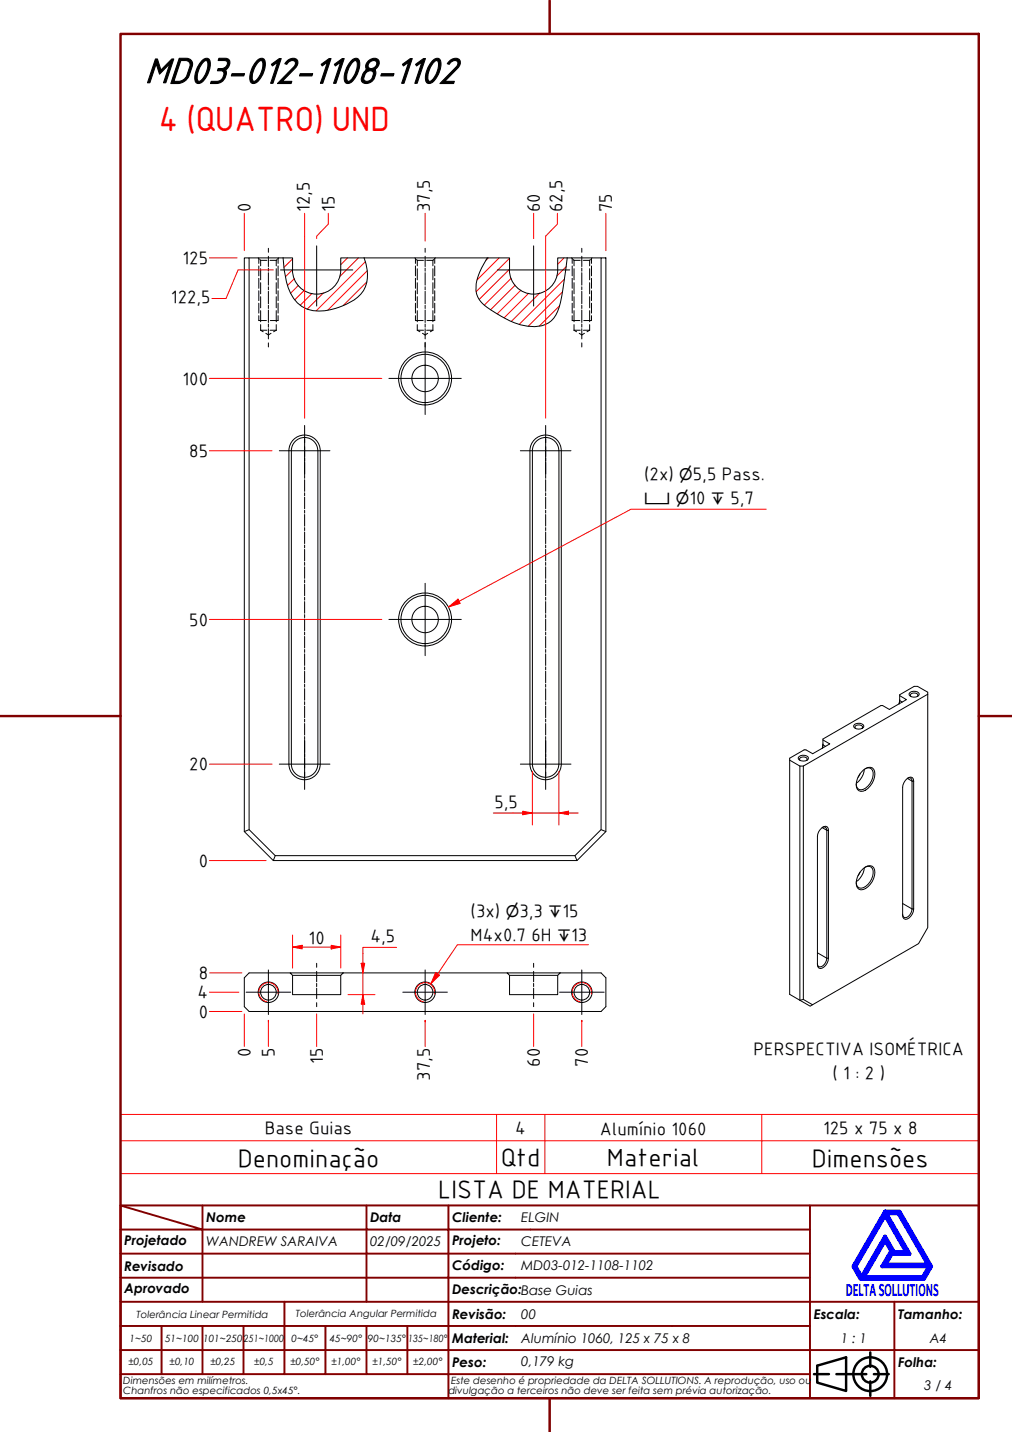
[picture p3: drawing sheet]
<svg xmlns="http://www.w3.org/2000/svg" width="210mm" height="297mm" viewBox="0 0 210 297" stroke-linecap="round" stroke-linejoin="round" font-family="sans-serif">
<!-- layer: Hatch (ABNT) -->
<g fill="none" stroke="#f00" stroke-width=".21">
<path d="M60.7 55.9l-1.5 1.5M60.7 53.7l-1.8 1.8M61.1 57.8l-1.5 1.4M61.9 59.2l-1.6 1.6M72.1 53.5l-1.4 1.4M74.3 53.5l-3.8 3.8M75.8 54.3l-10.2 10.2M76.1 58.5l-4.9 4.9M76.2 56.2l-8.2 8.2M101.3 53.5l-.5 .5M103.5 53.5l-4.5 4.5M105.7 55.8l-6.3 6.3"/>
<path d="M105.7 53.6l-6.9 6.9M106 57.7l-5.5 5.6M106.8 59.1l-5.1 5.1M117 53.5l-1.3 1.3M117.1 57.9l-9.4 9.4M117.4 55.3l-1.9 1.9M63.1 60.2l-1.9 2M64.7 60.9l-2.4 2.4M67.1 60.7l-3.4 3.4M108.1 60.2l-5 4.9M109.6 60.8l-5 5.1M112 60.8l-6 5.9"/>
<path d="M116.1 63.4l-4.3 4.2M116.6 60.6l-7 7.1"/>
</g>
<!-- layer: Hidden (ABNT) -->
<g fill="none" stroke="#000" stroke-width=".21">
<path d="M53.6 53.5l.1 .2M53.7 53.6v1M53.7 55.2v2M53.7 57.7v2.1M53.9 53.8l.2 .2M54.1 54h1.3M54.1 54v1.1M54.1 55.7v2.3M54.1 58.6v2.3M56 54h1.3M57.3 54v1.1M57.3 55.7v2.3"/>
<path d="M57.3 58.6v2.3M57.5 53.8l-.2 .2M57.7 53.6v1M57.7 55.2v2M57.7 57.7v2.1M57.8 53.5l-.2 .2M86.1 53.5l.1 .2M86.2 53.6v1M86.2 55.2v2M86.2 57.7v2.1M86.4 53.8l.2 .2M86.6 54h1.2"/>
<path d="M86.6 54v1.1M86.6 55.7v2.3M86.6 58.6v2.3M88.5 54h1.3M89.8 54v1.1M89.8 55.7v2.3M89.8 58.6v2.3M90 53.8l-.2 .2M90.2 53.6v1M90.2 55.2v2M90.2 57.7v2.1M90.3 53.5l-.2 .2"/>
<path d="M118.6 53.5l.1 .2M118.7 53.6v1M118.7 55.2v2M118.7 57.7v2.1M118.9 53.8l.2 .2M119.1 54h1.3M119.1 54v1.1M119.1 55.7v2.3M119.1 58.6v2.3M121 54h1.3M122.3 54v1.1M122.3 55.7v2.3"/>
<path d="M122.3 58.6v2.3M122.5 53.8l-.2 .2M122.7 53.6v1M122.7 55.2v2M122.7 57.7v2.1M122.8 53.5l-.2 .2M53.7 65.5v1h1.6M53.7 60.3v2.1M53.7 62.9v2M54.1 68.5h1.3M54.1 61.5v2.3M54.1 64.4v2.3"/>
<path d="M54.1 67.3v1.2M54.1 68.5l.5 .3M55.1 69.1l.6 .4 .5-.4M56 68.5h1.3M57.3 61.5v2.3M57.3 64.4v2.3M57.3 67.3v1.2M57.3 68.5l-.6 .3M57.7 65.5v1h-1.6M57.7 60.3v2.1M57.7 62.9v2M86.2 65.5v1h1.6"/>
<path d="M86.2 60.3v2.1M86.2 62.9v2M86.6 68.5h1.2M86.6 61.5v2.3M86.6 64.4v2.3M86.6 67.3v1.2M86.6 68.5l.5 .3M87.6 69.1l.6 .4 .5-.4M88.5 68.5h1.3M89.8 61.5v2.3M89.8 64.4v2.3M89.8 67.3v1.2"/>
<path d="M89.8 68.5l-.5 .3M90.2 65.5v1h-1.6M90.2 60.3v2.1M90.2 62.9v2M118.7 60.3v2.1M118.7 62.9v2M118.7 65.5v1h1.6M119.1 68.5h1.3M119.1 61.5v2.3M119.1 64.4v2.3M119.1 67.3v1.2M119.1 68.5l.5 .3"/>
<path d="M120.1 69.1l.6 .4 .5-.4M121 68.5h1.3M122.3 61.5v2.3M122.3 64.4v2.3M122.3 67.3v1.2M122.3 68.5l-.5 .3M122.7 60.3v2.1M122.7 62.9v2M122.7 65.5v1h-1.6"/>
</g>
<!-- layer: Visible (ABNT) -->
<g fill="none" stroke="#000" stroke-width=".21">
<path d="M50.7 53.5h1v118.6l5.4 5.4h62.2l5.4-5.4v-118.6h1v119l-6 6h-63l-6-6zM51.7 53.5h7M58.7 53.5a16.4 16.4 0 0 0 2.2 8.4 6.3 6.3 0 0 0 6.5 2.6 13.8 13.8 0 0 0 7.4-3.5 7.2 7.2 0 0 0 .7-7.5M58.7 53.5h2a7.1 7.1 0 0 0 1.1 5.7 5 5 0 0 0 5.6 1.5 5 5 0 0 0 3.3-4.7v-2.5h4.8M75.5 53.5h25.6M101.1 53.5l-1.6 3a6.1 6.1 0 0 0-.1 5.7 20 20 0 0 0 7.4 4.8 7.6 7.6 0 0 0 7.6-.5 8.6 8.6 0 0 0 2.1-5l1.1-8M101.1 53.5h4.6a7.1 7.1 0 0 0 1.1 5.7 5 5 0 0 0 5.6 1.5 5 5 0 0 0 3.3-4.7v-2.5h1.9M117.6 53.5h7.1M60.9 91.2a3.2 3.2 0 0 1 3.5-.7 3.2 3.2 0 0 1 2 3v65a3.2 3.2 0 0 1-3.2 3.2 3.2 3.2 0 0 1-3.3-3.2v-65a3.2 3.2 0 0 1 1-2.3zM65.9 93.5a2.74 2.74 0 0 0-2.7-2.8 2.74 2.74 0 0 0-2.8 2.8v65a2.74 2.74 0 0 0 2.8 2.7 2.74 2.74 0 0 0 2.7-2.7M65.9 93.5v65M110.9 91.2a3.2 3.2 0 0 1 3.5-.7 3.2 3.2 0 0 1 2 3v65a3.2 3.2 0 0 1-3.2 3.2 3.2 3.2 0 0 1-3.3-3.2v-65a3.2 3.2 0 0 1 1-2.3z"/>
<path d="M115.9 93.5a2.74 2.74 0 0 0-2.7-2.8 2.74 2.74 0 0 0-2.8 2.8v65a2.74 2.74 0 0 0 2.8 2.7 2.74 2.74 0 0 0 2.7-2.7M115.9 93.5v65M163.8 157.7l2.1 1.2M165.7 156.9a1.34 1.34 0 0 1 2 .3 1.23 1.23 0 0 1-2.1 .2zM165.9 158.9v48.6l2.1 1.2 .5-.3M165.9 158.9h.7M166 157.7l-.2-.1a.86 .86 0 0 1 .8-.6 .86 .86 0 0 1 .8 .6l-.1 .1M170.7 154.3l-.1 .9M170.7 154.5l-.1 .7M170.7 153.5l1.4 .8-3.5 2-1.4-.8h-.4l-3 1.8v49l2.1 1.2 .7-.2M170.7 154.5l.5 .3M177.2 150.3a1.32 1.32 0 0 1 2 .3 1.25 1.25 0 0 1-2.1 .2z"/>
<path d="M177.5 151.1l-.2-.2a.86 .86 0 0 1 .8-.6 .86 .86 0 0 1 .8 .6l-.1 .2M179 159.8a1.5 1.5 0 0 1 2.2-.2 3.6 3.6 0 0 1-2.6 4.6 1.17 1.17 0 0 1-1-1.4 4.3 4.3 0 0 1 1.4-3zM179.3 159.6a4 4 0 0 1-1.7 2.9M179.4 159.5a1.11 1.11 0 0 1 1.3 0 1.11 1.11 0 0 1 .4 1.2 3.5 3.5 0 0 1-2.5 3.1 1.03 1.03 0 0 1-1-1.1M186.6 145.1l-.1 .9M186.6 145.3l-.1 .7M186.6 144.3l1.4 .8-3.5 2.1-1.4-.8h-.4l-12 6.9v1.2M186.6 145.3l.5 .3M188.7 143.7a1.34 1.34 0 0 1 2 .3 1.16 1.16 0 0 1-1.1 .6 1.16 1.16 0 0 1-1-.7zM189 144.5l-.2-.2a.85 .85 0 0 1 .8-.6 .85 .85 0 0 1 .8 .6l-.2 .2M192.4 144v-.4l-2.1-1.2h-.7l-3 1.7v1.2M192.4 144v48.4l-1.9 3.3-22 12.7-1.9-1.1v-48.4"/>
<path d="M192.4 144l-25.8 14.9M51.7 172.1l-1 .4M57.1 177.5l-.4 1M119.3 177.5l.4 1M124.7 172.1l1 .4M170.6 171.6h.6l.3 .6-1-.5M171.8 172.2l-.2-.7a1.68 1.68 0 0 0-2 1.5l-.1 27.1 .3 .7a1.68 1.68 0 0 0 2-1.6v-.4M171.8 172.2h-.3v26.6M171.8 172.2v26.6M178.4 160.5l-.4 .7M179.3 180a4 4 0 0 1-1.7 2.9M179.4 179.9a1.1 1.1 0 0 1 1.4 0 1.1 1.1 0 0 1 .3 1.3 3.5 3.5 0 0 1-2.5 3 1.03 1.03 0 0 1-1-1.1"/>
<path d="M188.3 161.4h.6l.3 .6-1-.5M189.5 162l-.2-.7a1.68 1.68 0 0 0-2 1.5l-.1 27.1 .3 .7a1.65 1.65 0 0 0 1.9-1.6l.1-.5M189.5 162h-.3v26.5M189.5 162v26.5M169.5 197.6l2 1.2M171.5 198.8a1.83 1.83 0 0 1-1.5 1.8l-.2-.1-.3-.6M171.5 198.8h.3M178.4 180.9l-.4 .7M179 180.2a1.48 1.48 0 0 1 2.2-.2 3.6 3.6 0 0 1-2.6 4.6 1.39 1.39 0 0 1-.9-2 4.6 4.6 0 0 1 1.3-2.4zM187.2 187.4l2 1.1M189.2 188.5a1.83 1.83 0 0 1-1.5 1.9l-.4-.4-.1-.3M189.2 188.5h.3"/>
<path d="M60.2 201.8h11l-.5 .5h-10zM60.2 201.8h-8.5l-1 1v6l1 1h73l1-1v-6l-1-1h-8.5M60.7 202.3v4h10v-4M71.2 201.8h34M105.2 201.8h11l-.5 .5h-10zM105.7 202.3v4h10v-4"/>
<circle cx="88.2" cy="78.5" r="2.74"/>
<circle cx="88.2" cy="78.5" r="5"/>
<circle cx="88.2" cy="78.5" r="5.5"/>
<circle cx="88.2" cy="128.5" r="2.74"/>
<circle cx="88.2" cy="128.5" r="5"/>
<circle cx="88.2" cy="128.5" r="5.5"/>
<circle cx="55.7" cy="205.8" r="2.13"/>
<circle cx="55.7" cy="205.8" r="1.62"/>
<circle cx="88.2" cy="205.8" r="2.13"/>
<circle cx="88.2" cy="205.8" r="1.62"/>
<circle cx="120.7" cy="205.8" r="2.13"/>
<circle cx="120.7" cy="205.8" r="1.62"/>
</g>
<!-- layer: Visible Narrow (ABNT) -->
<path d="M57.6 206.2a2 2 0 0 0-1.6-2.3 2 2 0 0 0-2.3 1.6 2 2 0 0 0 1.6 2.3M90.1 206.2a2 2 0 0 0-1.6-2.3 2 2 0 0 0-2.3 1.6 2 2 0 0 0 1.6 2.3M122.7 206.2a2 2 0 0 0-1.7-2.3 2 2 0 0 0-2.3 1.6 2 2 0 0 0 1.6 2.3" fill="none" stroke="#f00" stroke-width=".21"/>
<path d="M25 236.6h178v-5.4h-178v12.2M103 231.2v12.2M113 231.2v12.2M158 231.2v12.2M203 236.6v6.8h-178M25 243.4v6.6h178v-6.6" fill="none" stroke="#f00" stroke-width=".21"/>
<!-- layer: Borda A3/A4 (ABNT) -->
<path d="M25 7h178v283h-178zM114 0v7M0 148.5h25M203 148.5h7M114 290v7" fill="none" stroke="#800000" stroke-width=".51"/>
<path d="M183.6 257.3l1.2 2.2-1.8 3.2h9.7l-1.3 2.2h-12.2zM183.6 252.1l4.4 7.6h-2.6l-1.8-3.2-4.9 8.4-1.3-2.2zM183.6 251.3h3l6.5 11.4-1.5 2.6h-13.1l-1.5-2.6zM183.8 251.7h2.5l6.2 10.6h-8.8l1.3-2.2h3.7zM185 259.7h.2l-.1 .2z" fill="none" stroke="#00f" stroke-width=".8"/>
<!-- layer: 0 -->
<path d="M178.5 265.3h13.1" fill="none" stroke="#000" stroke-width=".21"/>
<g fill="none" stroke="#800000" stroke-width=".4">
<path d="M25 250l17 5h-17M25 250h178v40h-178zM42 255h34v5h17M42 255v15M42 250v5M76 250v5h17v5M93 250v5h75M168 250v20h-143M25 260h51v10M25 275h17M33.5 275v10M50.5 275h-8.5v10"/>
<path d="M59 270v15h-8.5M67.5 275v10h-8.5M76 275v10h8.5M84.5 275v10M93 275h-42.5v10M93 260v5h-68M93 275v10h75M93 260h75M93 275h75M168 265h-75v10M185.5 270v10h17.5M203 270h-35v10h17.5v10"/>
<path d="M25 285h25.5M25 280h143v10M67.5 285h8.5M84.5 285h8.5v5"/>
</g>
<g fill="none" stroke="#000" stroke-width=".51">
<path d="M168.8 285h3.1M169.5 283.3l6-1.8v7l-6-1.7zM173.5 285h6.2M180.5 280.5v3M180.5 286.5v3M181.3 285h3"/>
<circle cx="180.5" cy="285" r="3.5"/>
<circle cx="180.5" cy="285" r="1.75"/>
</g>
<!-- layer: Linha de centro (ISO) -->
<g fill="none" stroke="#000" stroke-width=".21">
<path d="M55.7 51.5v.8M55.7 53.2v2.1M55.7 55.6v.6M55.7 56.6v2.5M55.7 59.5v.6M88.2 51.5v.8M88.2 53.2v2.1M88.2 55.6v.6M88.2 56.6v2.5M88.2 59.5v.6M120.7 51.5v.8M120.7 53.2v2.1"/>
<path d="M120.7 55.6v.6M120.7 56.6v2.5M120.7 59.5v.6M55.7 60.4v2.6M55.7 63.3v.7M55.7 64.3v2.6M55.7 67.2v.7M55.7 68.2v2.1M55.7 71.1v.9M88.2 60.4v2.6M88.2 63.3v.7M88.2 64.3v2.6"/>
<path d="M88.2 67.2v.7M88.2 68.2v2.1M88.2 71.1v.9M120.7 60.4v2.6M120.7 63.3v.7M120.7 64.3v2.6M120.7 67.2v.7M120.7 68.2v2.1M120.7 71.1v.9M63.2 91v.8M63.2 92.7v2M63.2 95v.6"/>
<path d="M63.2 95.9v2.4M63.2 98.6v.6M63.2 99.5v2.4M113.2 91v.8M113.2 92.7v2M113.2 95v.6M113.2 95.9v2.4M113.2 98.6v.6M113.2 99.5v2.4M63.2 102.2v.6M63.2 103.1v2.4M63.2 105.8v.6"/>
<path d="M63.2 106.7v2.4M63.2 109.4v.7M63.2 110.3v2.5M63.2 113.1v.6M63.2 114v2.4M63.2 116.7v.6M63.2 117.6v2.4M113.2 102.2v.6M113.2 103.1v2.4M113.2 105.8v.6M113.2 106.7v2.4M113.2 109.4v.7"/>
<path d="M113.2 110.3v2.5M113.2 113.1v.6M113.2 114v2.4M113.2 116.7v.6M113.2 117.6v2.4M63.2 120.3v.6M63.2 121.2v2.4M63.2 123.9v.6M63.2 124.8v2.4M63.2 127.5v.6M63.2 128.4v2.4M63.2 131.1v.6"/>
<path d="M63.2 132v2.4M63.2 134.7v.6M63.2 135.6v2.4M63.2 138.3v.6M63.2 139.2v2.5M113.2 120.3v.6M113.2 121.2v2.4M113.2 123.9v.6M113.2 124.8v2.4M113.2 127.5v.6M113.2 128.4v2.4M113.2 131.1v.6"/>
<path d="M113.2 132v2.4M113.2 134.7v.6M113.2 135.6v2.4M113.2 138.3v.6M113.2 139.2v2.5M63.2 142v.5M63.2 142.8v2.5M63.2 145.5v.7M63.2 146.5v2.4M63.2 149.2v.6M63.2 150.1v2.4M63.2 152.8v.6"/>
<path d="M63.2 153.7v2.4M63.2 156.4v.6M63.2 157.3v2M113.2 142v.5M113.2 142.8v2.5M113.2 145.5v.7M113.2 146.5v2.4M113.2 149.2v.6M113.2 150.1v2.4M113.2 152.8v.6M113.2 153.7v2.4M113.2 156.4v.6"/>
<path d="M113.2 157.3v2M63.2 160.2v.8M113.2 160.2v.8"/>
</g>
<!-- layer: Marca de centro (ISO) -->
<g fill="none" stroke="#000" stroke-width=".21">
<path d="M58.2 56h15M65.7 51v12.5M103.2 56h15M110.7 51v12.5M80.7 78.5h15M88.2 71v15M57.9 93.5h10.5M63.2 88.3v10.2M107.9 93.5h10.5M113.2 88.3v10.2M80.7 128.5h15M88.2 121v15"/>
<path d="M57.9 158.5h10.5M63.2 153.5v10.3M107.9 158.5h10.5M113.2 153.5v10.3M51.1 205.8h9.2M55.7 201.2v9.2M83.5 205.8h9.3M88.2 201.2v9.2M116.1 205.8h9.2M120.7 201.2v9.2"/>
</g>
<g fill="none" stroke="#f00" stroke-width=".21">
<path d="M43.4 53.5h5.8M50.7 44.2v7.8M55.6 56h-6.2l-2.5 5.9h-2.9M55.8 56h.9M63.2 44.2v11.7M63.2 56.1v30.6M68.1 44.2v2.3l-2.4 2.5v.5M88.2 44.2v5.8M110.7 44.2v5.3M113.2 56.1v30.6M115.6 44.2v2.3l-2.4 2.5v6.9M125.7 44.2v7.8"/>
<path d="M43.4 78.5h35.8M43.4 93.5h13M43.4 128.5h19.7M63.3 128.5h15.9M43.4 158.5h13M43.4 178.5h11.8M75.3 206.3v2"/>
</g>
<path d="M75.3 206.3l.3 2h-.7z" fill="#f00"/>
<path d="M75.3 199.8v2M75.3 206.3l.3 2h-.7z" fill="none" stroke="#f00" stroke-width=".21"/>
<path d="M74.9 199.8h.7l-.3 2z" fill="#f00"/>
<path d="M60.7 196.5h2M74.9 199.8h.7l-.3 2zM82.3 196.5h-7v3.3M72.2 206.3h5.6M75.3 201.8v4.5M75.3 208.3v2" fill="none" stroke="#f00" stroke-width=".21"/>
<path d="M60.7 196.5l2-.4v.7z" fill="#f00"/>
<path d="M60.7 196.5l2-.4v.7zM68.7 196.5h2" fill="none" stroke="#f00" stroke-width=".21"/>
<path d="M68.7 196.1l2 .4-2 .3z" fill="#f00"/>
<path d="M108.4 168.6h2M60.7 194v6.8M62.7 196.5h6M68.7 196.1l2 .4-2 .3zM70.7 194v6.8" fill="none" stroke="#f00" stroke-width=".21"/>
<path d="M108.4 168.3l2 .3-2 .4z" fill="#f00"/>
<path d="M108.4 168.3l2 .3-2 .4zM115.9 168.6h2" fill="none" stroke="#f00" stroke-width=".21"/>
<path d="M115.9 168.6l2-.3v.7z" fill="#f00"/>
<path d="M102.3 168.6h6.1M110.4 168.6h5.5M110.4 160v11.1M115.9 168.6l2-.3v.7zM115.9 160v11.1M117.9 168.6h2" fill="none" stroke="#f00" stroke-width=".21"/>
<path d="M95.2 124.7l-2.2 1.2" fill="none" stroke="#f00" stroke-width=".21"/>
<path d="M93 125.9l2-1.6 .5 .9z" fill="#f00"/>
<path d="M158.9 105.6h-28l-35.7 19.1M93 125.9l2-1.6 .5 .9zM90.8 202l-1.4 2.1" fill="none" stroke="#f00" stroke-width=".21"/>
<path d="M43.4 205.8h6.2M43.4 209.8h6.8M50.7 210.3v6.8M55.7 211.9v-.2v5.4M88.2 211.9v-.2v5.4M120.7 211.9v-.2v5.4" fill="none" stroke="#f00" stroke-width=".21"/>
<path d="M90.4 201.7l.8 .6-1.8 1.8z" fill="#f00"/>
<path d="M122.1 196h-27.2l-4.1 6M90.4 201.7l.8 .6-1.8 1.8z" fill="none" stroke="#f00" stroke-width=".21"/>
<path d="M43.5 201.8h6.7M65.7 210.3v6.8M110.7 210.3v6.8" fill="none" stroke="#f00" stroke-width=".21"/>
<!-- layer: Linha de centro (ISO) -->
<path d="M65.7 199.8v.8M110.7 199.8v.8M65.7 201.5v2.2M65.7 204v.6M65.7 205v2.1M65.7 208v.8M110.7 201.5v2.2M110.7 204v.6M110.7 205v2.1M110.7 208v.8" fill="none" stroke="#000" stroke-width=".21"/>
<text font-size="8.1" x="30" y="17.2">MD03-012-1108-1102</text>
<text font-size="7" fill="#f00" x="32.9" y="27.2">4 (QUATRO) UND</text>
<g font-size="5.4">
<text x="49.3" y="242">Denominação</text>
<text x="103.9" y="241.8">Qtd</text>
<text x="125.9" y="241.8">Material</text>
<text x="168.4" y="242">Dimensões</text>
<text x="90.9" y="248.5">LISTA DE MATERIAL</text>
</g>
<g font-size="3.9">
<text x="51.9" y="44" transform="rotate(-90 51.9 44)">0</text>
<text x="64.2" y="44" transform="rotate(-90 64.2 44)">12,5</text>
<text x="69.4" y="44" transform="rotate(-90 69.4 44)">15</text>
<text x="89.2" y="44" transform="rotate(-90 89.2 44)">37,5</text>
<text x="112" y="44" transform="rotate(-90 112 44)">60</text>
<text x="116.6" y="44" transform="rotate(-90 116.6 44)">62,5</text>
<text x="126.9" y="44" transform="rotate(-90 126.9 44)">75</text>
<text x="37.9" y="54.8">125</text>
<text x="35.5" y="62.9">122,5</text>
<text x="37.9" y="79.8">100</text>
<text x="39.3" y="94.8">85</text>
<text x="133.6" y="99.5">(2x)</text>
<text x="143.7" y="99.5">5,5 Pass.</text>
<text x="143" y="104.5">10</text>
<text x="151.5" y="104.5">5,7</text>
<text x="39.3" y="129.8">50</text>
<text x="39.3" y="159.8">20</text>
<text x="102.6" y="167.5">5,5</text>
<text x="41.2" y="179.8">0</text>
<text x="97.6" y="190.3">(3x)</text>
<text x="107.7" y="190.3">3,3</text>
<text x="116.6" y="190.3">15</text>
<text x="64" y="195.9">10</text>
<text x="76.8" y="195.4">4,5</text>
<text x="97.6" y="195.3">M4x0.7</text>
<text x="110.2" y="195.3">6H</text>
<text x="118.4" y="195.3">13</text>
<text x="41.3" y="203.1">8</text>
<text x="40.9" y="207.1">4</text>
<text x="41.2" y="211.1">0</text>
<text x="51.9" y="219.3" transform="rotate(-90 51.9 219.3)">0</text>
<text x="56.9" y="219.3" transform="rotate(-90 56.9 219.3)">5</text>
<text x="67" y="220.7" transform="rotate(-90 67 220.7)">15</text>
<text x="112" y="221.2" transform="rotate(-90 112 221.2)">60</text>
<text x="121.9" y="221.2" transform="rotate(-90 121.9 221.2)">70</text>
<text x="156.3" y="218.9">PERSPECTIVA ISOMÉTRICA</text>
<text x="89.2" y="224.2" transform="rotate(-90 89.2 224.2)">37,5</text>
<text x="172.7" y="223.9">( 1 : 2 )</text>
<text x="54.9" y="235.2">Base Guias</text>
<text x="106.9" y="235.2">4</text>
<text x="124.4" y="235.3">Alumínio 1060</text>
<text x="170.7" y="235.2">125 x 75 x 8</text>
</g>
<text font-size="3.9" fill="#00f" x="175.4" y="268.8">DELTASOLLUTIONS</text>
<g font-size="3.3">
<text x="140.9" y="99.5">⌀</text>
<text x="133.6" y="104.5">⌴ ⌀</text>
<text x="147.4" y="104.5">↧</text>
<text x="104.9" y="190.3">⌀</text>
<text x="113.7" y="190.3">↧</text>
<text x="115.5" y="195.3">↧</text>
</g>
<g font-size="2.8">
<text x="42.8" y="253.5">Nome</text>
<text x="76.8" y="253.5">Data</text>
<text x="93.8" y="253.6">Cliente:</text>
<text x="108.1" y="253.5">ELGIN</text>
<text x="25.8" y="263.6">Revisado</text>
<text x="25.8" y="258.3">Projetado</text>
<text x="42.8" y="258.5">WANDREW SARAIVA</text>
<text x="76.8" y="258.4">02/09/2025</text>
<text x="93.8" y="263.4">Código:</text>
<text x="93.8" y="258.3">Projeto:</text>
<text x="108.1" y="263.5">MD03-012-1108-1102</text>
<text x="108.1" y="258.5">CETEVA</text>
<text x="25.8" y="268.3">Aprovado</text>
<text x="93.8" y="268.3">Descrição:Base Guias</text>
<text x="93.8" y="273.6">Revisão:</text>
<text x="108.1" y="273.5">00</text>
<text x="168.8" y="273.5">Escala:</text>
<text x="186.3" y="273.5">Tamanho:</text>
<text x="93.8" y="278.6">Material:</text>
<text x="108.1" y="278.5">Alumínio 1060, 125 x 75 x 8</text>
<text x="174.4" y="278.5">1 : 1</text>
<text x="192.8" y="278.6">A4</text>
<text x="93.8" y="283.5">Peso:</text>
<text x="108.1" y="283.3">0,179 kg</text>
<text x="186.3" y="283.5">Folha:</text>
<text x="191.7" y="288.4">3 / 4</text>
</g>
<g font-size="2.1">
<text x="28.3" y="273.3">Tolerância Linear Permitida</text>
<text x="61.4" y="273.1">Tolerância Angular Permitida</text>
<text x="26.9" y="278.3">1~50</text>
<text x="34.2" y="278.3">51~100</text>
<text x="42.1" y="278.3">101~250</text>
<text x="50.5" y="278.3">251~1000</text>
<text x="60.5" y="278.3">0~45°</text>
<text x="68.4" y="278.3">45~90°</text>
<text x="76.3" y="278.3">90~135°</text>
<text x="84.7" y="278.3">135~180°</text>
<text x="25.6" y="287.1">Dimensões em milímetros.</text>
<text x="26.6" y="283.2">±0,05</text>
<text x="35.2" y="283.2">±0,10</text>
<text x="43.6" y="283.2">±0,25</text>
<text x="52.7" y="283.2">±0,5</text>
<text x="60.2" y="283.2">±0,50°</text>
<text x="68.7" y="283.2">±1,00°</text>
<text x="77.2" y="283.2">±1,50°</text>
<text x="85.7" y="283.2">±2,00°</text>
<text x="93.6" y="287.1">Este desenho é propriedade da DELTA SOLLUTIONS. A reprodução, uso ou</text>
<text x="25.6" y="289.2">Chanfros não especificados 0,5x45°.</text>
<text x="93" y="289.2">divulgação a terceiros não deve ser feita sem prévia autorização.</text>
</g>
</svg>
